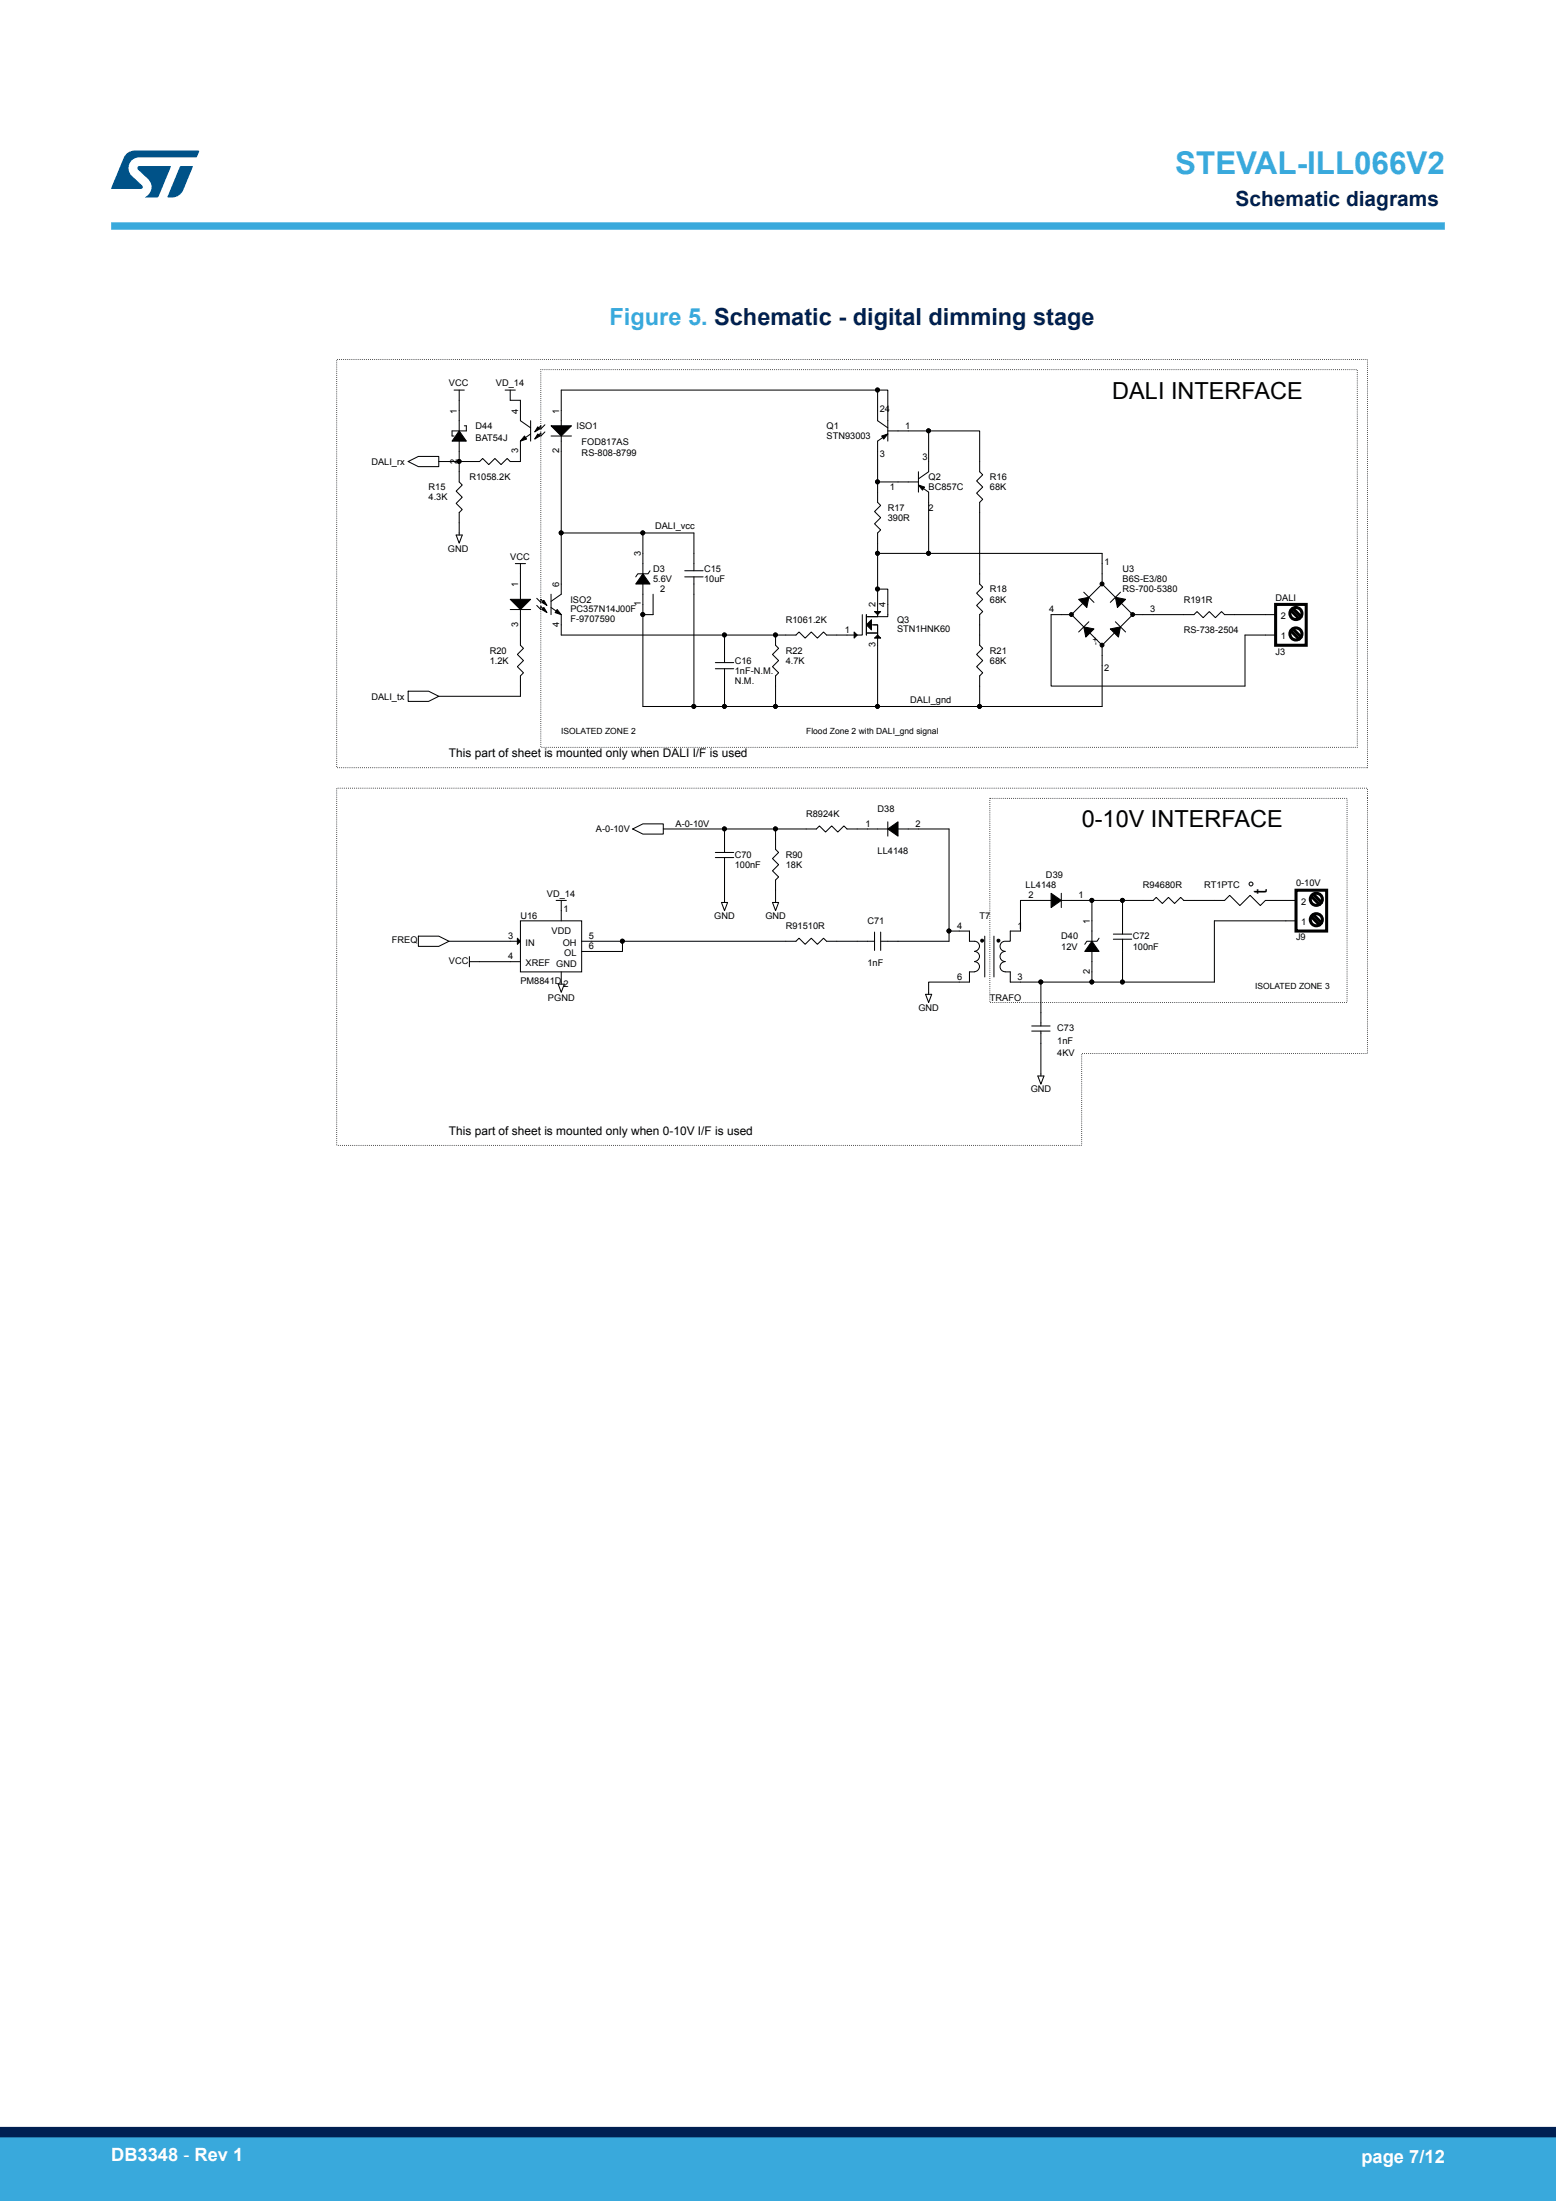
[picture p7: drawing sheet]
<svg xmlns="http://www.w3.org/2000/svg" width="210mm" height="297mm" viewBox="0 0 210 297" stroke-linecap="round" stroke-linejoin="round" font-family="sans-serif">
<path d="M45.4 48.5h139.2v55.1h-139.2zM73 49.9h110.2v50.9h-110.2zM45.4 106.4h139.2v35.8h-38.6v12.4h-100.6zM133.6 107.7h48.2v27.6h-48.2z" fill="none" stroke="#000" stroke-width=".14" stroke-dasharray="0 .3"/>
<g fill="none" stroke="#000" stroke-width=".14">
<path d="M61.3 52.6h1.4M62 58.1l.9 1.4h-1.9zM62 52.6v5.5M62.7 57.5h.2v.6h-1.9v.7h.3M68.2 52.6h1.3M68.9 52.6v1.4h1.3v2.8l1.4 .9M70.8 58.8l.3 .4-.9 .3zM71.6 56.8v2.7M71.6 58.6l-1.4 .9v2.8h-1.3l-.5-.4-.8 .8-.8-.8-.8 .8-.9-.8-.4 .4h-2.7v-2.8M72.6 58.6l.3 .2-.7 .4zM72.6 57.6l.3 .3-.7 .4zM73.5 58.3l-.5 .5v-.4l-.6 .6"/>
<path d="M73.5 57.3l-.5 .6v-.4l-.6 .5M74.4 58.8h2.7M74.4 57.5h2.7l-1.4 1.3zM75.7 57.5v-4.9h42.7v4.2l1.4 .9M75.7 58.8v13.1M118.4 52.6h1.4v6.9M119 58.8l.8-.2-.5 .6zM119.8 58.6l-1.4 .9v5.5M119.8 58.1h5.5M125.3 58.1v5.6l-1.3 .9M125.3 58.1h6.9v5.6l.4 .4-.8 .8 .8 .8-.8 .8 .8 .9-.4 .4v11l.4 .4-.8 .8 .8 .9-.8 .8 .8 .8-.4 .4v4.2l.4 .4-.8 .8 .8 .8-.8 .9 .8 .8-.4 .4v4.1M55.1 62.3l1.4-.7h2.7v1.4h-2.7z"/>
<path d="M59.2 62.3h2.8v2.7l.4 .4-.8 .9 .8 .8-.8 .8 .8 .9-.4 .4v3M61.6 72.2h.8l-.4 1.1zM69.5 76.1h1.4M70.2 76.1v4.8M75.7 71.9h11.1M75.7 71.9v8.3l-1.3 .9M86.8 71.9h6.9v5.1M86.8 77.4l.9 1.4h-1.9zM86.8 78.8v4.1M86.8 71.9v5.5M87.7 77l-.2 .4h-1.4l-.3 .4M92.4 77h2.5"/>
<path d="M92.4 77.8h2.5M93.7 77.8v17.5M118.4 79.5v3.4M118.4 65v2.8l.5 .4-.9 .8 .9 .9-.9 .8 .9 .8-.5 .4v2.8M118.4 74.7v4.8M118.4 74.7h6.9M118.4 79.5h1.4v3.4v.3h-1.4M118.4 65h5.6M124 65.4l.8 .3-.3 .4zM124 63.7v2.7M124 65.4l1.3 1v8.3M125.3 74.7h23.4v4.1"/>
<path d="M146.3 79.9l1.3 1.4M151.2 79.9l-1.4 1.4M55.1 93.3h2.7l1.4 .7-1.4 .6h-2.7zM68.9 82.2h2.7M68.9 80.9h2.7l-1.4 1.3zM70.2 82.2v4.9l.5 .4-.9 .8 .9 .8-.9 .9 .9 .8-.5 .4v2.8h-11M72.4 81.7l.6 .5v-.4l.5 .6M72.4 80.7l.6 .6v-.4l.5 .5M73.1 82.2l.3-.2 .4 .7zM73.1 81.3l.3-.3 .4 .7zM74.4 80.2v2.7M74.4 82l1.3 .9v2.8h22.1"/>
<path d="M75.2 82.2l.5 .7-.8-.2zM86.8 82.9v12.4h6.9M88.1 80.2v2.7h-1.3M88.1 80.2h.1M93.7 95.3h4.1M96.5 89.4h2.5M96.5 90.2h2.5M97.8 85.7v3.7M97.8 90.2v5.1M97.8 95.3h6.9M97.8 85.7h6.9M104.7 85.7v1.4l.4 .4-.8 .8 .8 .8-.8 .9 .8 .8-.4 .4v4.1"/>
<path d="M104.7 95.3h13.7M115.3 85.3l.4 .4-.4 .4zM116.4 82.9v2.8h-4.8l-.5-.4-.8 .8-.8-.8-.8 .8-.9-.8-.4 .4h-2.7M116.9 84.3l.7-.7v1.4zM116.9 82.9v2.8M116.9 85.4h1.5M117.1 85.4h1.2M117.6 84.3h.8v1.4M117.9 84.3h.5v1.4M118 82.5h.9l-.5 .4zM118 86.1l.4-.4 .5 .4zM118.4 85.7v9.6"/>
<path d="M118.4 82.9v.3h-1.3M118.4 82.9v.3h-1.5M118.4 95.3h13.8M144.7 82.9h-2.8v9.7h26.1v-6.9h4.2M145.6 80.9l1.4-.3-.3 1.4zM146.3 84.6l1.3 .3-1.1 1.1zM146.3 81.3l-1.7 1.6 1.7 1.7M147 83.9l-1.4 1.4M147 85.3l1.7 1.8 1.8-1.8M147 80.6l1.7-1.8 1.8 1.8M148.7 87.3v8h-16.5M149.8 84.9l1.4-.3-.3 1.4z"/>
<path d="M150.5 83.9l1.4 1.4M150.5 80.6l1.4 .3-1.1 1.1zM151.2 81.3l1.7 1.6-1.7 1.7M153 82.9h8.1l.5-.4 .8 .9 .8-.9 .8 .9 .9-.9 .4 .4h6.9M85.4 111.9l1.4-.7h2.7v1.4h-2.7zM89.5 111.9h8.3M96.5 115h2.5M96.5 115.7h2.5M97.8 115.7v6.1M97.8 111.9v3.1M97.8 111.9h6.9M104.7 111.9v2.7l.4 .4-.8 .9 .8 .8-.8 .8 .8 .8-.4 .4v3.1"/>
<path d="M104.7 111.9h5.5l.4-.5 .8 .9 .8-.9 .9 .9 .8-.9 .4 .5h5.5M119.8 111.9l1.4-1v1.9zM119.8 110.9v1.9M121.2 111.9h6.9v13.7M56.5 126.3h2.7l1.4 .7-1.4 .7h-2.7zM60.6 127h9.6M63.4 129.8h6.8M63.4 129.1v1.4M69.8 126.6l.4 .4-.4 .4zM70.2 124.3h8.3v6.8h-8.3zM75.1 121.5h1.3M75.3 132.8h.9l-.5 1.1z"/>
<path d="M75.7 121.5v2.8M75.7 131.1v1.7M78.5 127h5.5M84 127h23.4l.4-.4 .9 .8 .8-.8 .8 .8 .8-.8 .5 .4h6.4M84 127v1.4h-5.5M97.4 121.8h.8l-.4 1.1zM104.3 121.8h.8l-.4 1.1zM118 125.8v2.5M118.9 125.8v2.5M124.9 134.2h.8l-.4 1.1zM128.1 125.6v1.4h-9.2M128.1 125.6h2.7v1.4h.7a.68 .68 0 0 1 .7 .7 .68 .68 0 0 1-.7 .7 .69 .69 0 0 1 .7 .7 .69 .69 0 0 1-.7 .6"/>
<path d="M131.5 129.8a.68 .68 0 0 1 .7 .6 .68 .68 0 0 1-.7 .7M131.5 131.1h-.7v1.4h-5.5v1.7M132.4 126.8h.3v.3h-.3zM132.9 126.3v5.5M134.1 126.3v5.5M134.6 126.8h.3v.3h-.3zM135.7 131.1h.6v1.4h4.2v5.9M135.7 129.8a.68 .68 0 0 0-.7 .6 .68 .68 0 0 0 .7 .7M139.2 138.4h2.5M139.2 139.1h2.5M140.5 139.1v6.1M140.5 132.5h6.9"/>
<path d="M141.9 121.5h-4.2v4.1h-1.4v1.4h-.6a.68 .68 0 0 0-.7 .7 .68 .68 0 0 0 .7 .7 .69 .69 0 0 0-.7 .7 .69 .69 0 0 0 .7 .6M141.9 120.5l1.3 1-1.3 1zM143.2 121.5h4.2v5.5M143.2 120.5v2M147.4 121.5h4.1M147.4 132.5h4.1M147.4 127l.9 1.4h-1.9zM147.4 128.4v4.1M148.3 126.6l-.2 .4h-1.4l-.3 .4M150.3 126h2.4M150.3 126.7h2.4M151.5 126.7v5.8"/>
<path d="M151.5 121.5v4.5M151.5 121.5h4.1l.4-.4 .9 .8 .8-.8 .8 .8 .8-.8 .5 .4h5.5l.7-.7 1.3 1.4 1.4-1.4 1.4 1.4 .7-.7h4.1M174.9 124.3h-11v8.2h-12.4M140.1 145.2h.8l-.4 1.1z"/>
<circle cx="118.4" cy="52.6" r=".26"/>
<circle cx="125.3" cy="58.1" r=".26"/>
<circle cx="62" cy="62.3" r=".26"/>
<circle cx="75.7" cy="71.9" r=".26"/>
<circle cx="86.8" cy="71.9" r=".26"/>
<circle cx="118.4" cy="65" r=".26"/>
<circle cx="118.4" cy="79.5" r=".26"/>
<circle cx="118.4" cy="74.7" r=".26"/>
<circle cx="125.3" cy="74.7" r=".26"/>
<circle cx="148.7" cy="78.8" r=".26"/>
<circle cx="86.8" cy="82.9" r=".26"/>
<circle cx="93.6" cy="95.3" r=".26"/>
<circle cx="97.8" cy="95.3" r=".26"/>
<circle cx="97.8" cy="85.7" r=".26"/>
<circle cx="104.7" cy="95.3" r=".26"/>
<circle cx="104.7" cy="85.7" r=".26"/>
<circle cx="118.4" cy="95.3" r=".26"/>
<circle cx="132.2" cy="95.3" r=".26"/>
<circle cx="144.6" cy="82.9" r=".26"/>
<circle cx="148.7" cy="87.1" r=".26"/>
<circle cx="152.9" cy="82.9" r=".26"/>
<circle cx="97.8" cy="111.8" r=".26"/>
<circle cx="104.7" cy="111.8" r=".26"/>
<circle cx="168.8" cy="119.3" r=".26"/>
<circle cx="84" cy="127" r=".26"/>
<circle cx="128.1" cy="125.6" r=".26"/>
<circle cx="140.5" cy="132.5" r=".26"/>
<circle cx="147.4" cy="132.5" r=".26"/>
<circle cx="147.4" cy="121.5" r=".26"/>
<circle cx="151.5" cy="121.5" r=".26"/>
<circle cx="151.5" cy="132.5" r=".26"/>
</g>
<g fill="#000">
<path d="M70.8 58.8l.3 .4-.9 .3zM72.6 58.6l.3 .2-.7 .4zM72.6 57.6l.3 .3-.7 .4zM74.4 57.5h2.7l-1.4 1.3zM119 58.8l.8-.2-.5 .6zM124 65.4l.8 .3-.3 .4zM68.9 80.9h2.7l-1.4 1.3zM73.1 82.2l.3-.2 .4 .7zM73.1 81.3l.3-.3 .4 .7zM75.2 82.2l.5 .7-.8-.2zM115.3 85.3l.4 .4-.4 .4zM116.9 84.3l.7-.7v1.4z"/>
<path d="M118 82.5h.9l-.5 .4zM118 86.1l.4-.4 .5 .4zM69.8 126.6l.4 .4-.4 .4z"/>
<path d="M62 58.1l.9 1.4h-1.9z" fill-rule="evenodd"/>
<path d="M86.8 77.4l.9 1.4h-1.9z" fill-rule="evenodd"/>
<path d="M146.3 84.6l1.3 .3-1.1 1.1z" fill-rule="evenodd"/>
<path d="M145.6 80.9l1.4-.3-.3 1.4z" fill-rule="evenodd"/>
<path d="M150.5 80.6l1.4 .3-1.1 1.1z" fill-rule="evenodd"/>
<path d="M149.8 84.9l1.4-.3-.3 1.4z" fill-rule="evenodd"/>
<path d="M119.8 111.9l1.4-1v1.9z" fill-rule="evenodd"/>
<path d="M132.4 126.8h.3v.3h-.3z" fill-rule="evenodd"/>
<path d="M134.6 126.8h.3v.3h-.3z" fill-rule="evenodd"/>
<path d="M141.9 120.5l1.3 1-1.3 1z" fill-rule="evenodd"/>
<path d="M147.4 127l.9 1.4h-1.9z" fill-rule="evenodd"/>
<circle cx="118.4" cy="52.6" r=".26"/>
<circle cx="125.3" cy="58.1" r=".26"/>
<circle cx="62" cy="62.3" r=".26"/>
<circle cx="75.7" cy="71.9" r=".26"/>
<circle cx="86.8" cy="71.9" r=".26"/>
<circle cx="118.4" cy="65" r=".26"/>
<circle cx="118.4" cy="79.5" r=".26"/>
<circle cx="118.4" cy="74.7" r=".26"/>
<circle cx="125.3" cy="74.7" r=".26"/>
<circle cx="148.7" cy="78.8" r=".26"/>
<circle cx="86.8" cy="82.9" r=".26"/>
<circle cx="93.6" cy="95.3" r=".26"/>
<circle cx="97.8" cy="95.3" r=".26"/>
<circle cx="97.8" cy="85.7" r=".26"/>
<circle cx="104.7" cy="95.3" r=".26"/>
<circle cx="104.7" cy="85.7" r=".26"/>
<circle cx="118.4" cy="95.3" r=".26"/>
<circle cx="132.2" cy="95.3" r=".26"/>
<circle cx="144.6" cy="82.9" r=".26"/>
<circle cx="148.7" cy="87.1" r=".26"/>
<circle cx="152.9" cy="82.9" r=".26"/>
<circle cx="97.8" cy="111.8" r=".26"/>
<circle cx="104.7" cy="111.8" r=".26"/>
<circle cx="84" cy="127" r=".26"/>
<circle cx="128.1" cy="125.6" r=".26"/>
<circle cx="140.5" cy="132.5" r=".26"/>
<circle cx="147.4" cy="132.5" r=".26"/>
<circle cx="147.4" cy="121.5" r=".26"/>
<circle cx="151.5" cy="121.5" r=".26"/>
<circle cx="151.5" cy="132.5" r=".26"/>
</g>
<g fill="none" stroke="#000" stroke-width=".41">
<path d="M172.2 81.6h4.1v5.5h-4.1zM174.2 85.1l1.1 1.1M174.2 82.4l1.1 1.1M174.5 84.9l1.1 1.1M174.5 82.1l1.1 1.1M174.9 120.1h4.1v5.5h-4.1zM177 123.7l1.1 1.1M177 121l1.1 1.1M177.3 123.4l1.1 1.1M177.3 120.7l1.1 1.1"/>
<circle cx="174.9" cy="82.8" r=".82"/>
<circle cx="174.9" cy="85.5" r=".82"/>
<circle cx="177.7" cy="124.1" r=".82"/>
<circle cx="177.7" cy="121.4" r=".82"/>
</g>
<path d="M15 30.5h180" fill="none" stroke="#39a9dc" stroke-width="1"/>
<g fill="#005288">
<path d="M17.1 20.7l.7-.3 .4-.1h8.6l.1 .1-.4 .8h-7.6a1.45 1.45 0 0 0-1.4 .9 1.45 1.45 0 0 0 .2 1.6l1.5 1.3 .1 .2-.1 .2-.2 .1h-4l1.7-4.2z"/>
<path d="M24.3 22.4h1.6l.1 .1-1.3 3.2a1.6 1.6 0 0 1-1.5 .9h-.5l-.1-.1z"/>
<path d="M18.6 22.5l.2-.1h4.2l.1 .1-1.8 4.1h-1.7a1.54 1.54 0 0 0 .4-2.4l-1.4-1.3-.1-.2z"/>
</g>
<g fill="#39a9dc">
<path d="M0 288.4h210v8.6h-210z" fill-rule="evenodd"/>
<path d="M-.1 288.4h210.2v4.4h-210.2z" fill-rule="evenodd"/>
</g>
<path d="M0 287.7h210" fill="none" stroke="#002052" stroke-width="1.4"/>
<text font-size="4.2" fill="#39a9dc" x="158.6" y="23.5">STEVAL-ILL066V2</text>
<text font-size="3.2" fill="#39a9dc" x="82.3" y="43.8">Figure 5. Schematic - digital dimming stage</text>
<g font-size="3.2">
<text x="150.1" y="53.8">DALI INTERFACE</text>
<text x="146" y="111.6">0-10V INTERFACE</text>
</g>
<text font-size="2.8" fill="#002052" x="166.8" y="27.9">Schematic diagrams</text>
<text font-size="2.5" x="171" y="120.7" transform="rotate(-90 171 120.7)">t</text>
<g font-size="2.5" fill="#fff">
<text x="15" y="291.6">DB3348 - Rev 1</text>
<text x="183.7" y="291.9">page 7/12</text>
</g>
<g font-size="1.6">
<text x="60.6" y="102.1">This part of sheet is mounted only when DALI I/F is used</text>
<text x="60.6" y="153.1">This part of sheet is mounted only when 0-10V I/F is used</text>
</g>
<g font-size="1.2">
<text x="60.6" y="52.1">VCC</text>
<text x="66.9" y="52.1">VD_14</text>
<text x="61.7" y="55.8" transform="rotate(-90 61.7 55.8)">1</text>
<text x="64.2" y="59.5">BAT54J</text>
<text x="64.2" y="57.9">D44</text>
<text x="69.9" y="55.8" transform="rotate(-90 69.9 55.8)">4</text>
<text x="75.4" y="55.8" transform="rotate(-90 75.4 55.8)">1</text>
<text x="77.8" y="57.9">ISO1</text>
<text x="111.6" y="59.3">STN93003</text>
<text x="111.6" y="57.9">Q1</text>
<text x="118.7" y="55.5">24</text>
<text x="122.2" y="57.8">1</text>
<text x="50.1" y="62.7">DALI_rx</text>
<text x="61.7" y="62.6" transform="rotate(-90 61.7 62.6)">2</text>
<text x="63.4" y="64.8">R1058.2K</text>
<text x="69.9" y="61.2" transform="rotate(-90 69.9 61.2)">3</text>
<text x="75.4" y="61.2" transform="rotate(-90 75.4 61.2)">2</text>
<text x="78.5" y="61.5">RS-808-8799</text>
<text x="78.5" y="60.1">FOD817AS</text>
<text x="118.7" y="61.6">3</text>
<text x="124.5" y="62">3</text>
<text x="125.3" y="64.8">Q2</text>
<text x="133.6" y="64.8">R16</text>
<text x="57.8" y="66.2">R15</text>
<text x="57.8" y="67.5">4.3K</text>
<text x="88.4" y="71.4">DALI_vcc</text>
<text x="119.8" y="70.3">390R</text>
<text x="119.8" y="68.9">R17</text>
<text x="120.1" y="66.2">1</text>
<text x="125.3" y="66.2">BC857C</text>
<text x="125.3" y="68.9">2</text>
<text x="133.6" y="66.2">68K</text>
<text x="60.5" y="74.4">GND</text>
<text x="68.9" y="75.5">VCC</text>
<text x="86.5" y="75.1" transform="rotate(-90 86.5 75.1)">3</text>
<text x="88.1" y="77.2">D3</text>
<text x="95" y="77.2">C15</text>
<text x="149" y="76.2">1</text>
<text x="151.5" y="77.2">U3</text>
<text x="69.9" y="79.2" transform="rotate(-90 69.9 79.2)">1</text>
<text x="75.4" y="79.2" transform="rotate(-90 75.4 79.2)">6</text>
<text x="77" y="81.3">ISO2</text>
<text x="77" y="83.9">F-9707590</text>
<text x="77" y="82.5">PC357N14J00F</text>
<text x="86.5" y="81.8" transform="rotate(-90 86.5 81.8)">1</text>
<text x="88.1" y="78.6">5.6V</text>
<text x="89.1" y="79.9">2</text>
<text x="95" y="78.6">10uF</text>
<text x="118.1" y="82" transform="rotate(-90 118.1 82)">2</text>
<text x="119.5" y="82" transform="rotate(-90 119.5 82)">4</text>
<text x="133.6" y="81.3">68K</text>
<text x="133.6" y="79.9">R18</text>
<text x="141.6" y="82.6">4</text>
<text x="151.5" y="78.6">B6S-E3/80</text>
<text x="151.5" y="79.9">RS-700-5380</text>
<text x="155.2" y="82.6">3</text>
<text x="159.8" y="81.3">R191R</text>
<text x="172.2" y="81">DALI</text>
<text x="172.8" y="83.5">2</text>
<text x="66.1" y="89.6">1.2K</text>
<text x="66.1" y="88.2">R20</text>
<text x="69.9" y="84.6" transform="rotate(-90 69.9 84.6)">3</text>
<text x="75.4" y="84.6" transform="rotate(-90 75.4 84.6)">4</text>
<text x="99.2" y="89.6">C16</text>
<text x="106" y="88.2">R22</text>
<text x="106" y="89.6">4.7K</text>
<text x="106" y="84.1">R1061.2K</text>
<text x="114" y="85.4">1</text>
<text x="118.1" y="87.3" transform="rotate(-90 118.1 87.3)">3</text>
<text x="121.1" y="84.1">Q3</text>
<text x="121.1" y="85.3">STN1HNK60</text>
<text x="133.6" y="89.6">68K</text>
<text x="133.6" y="88.2">R21</text>
<text x="159.8" y="85.4">RS-738-2504</text>
<text x="172.2" y="88.3">J3</text>
<text x="172.8" y="86.3">1</text>
<text x="50.1" y="94.4">DALI_tx</text>
<text x="99.2" y="90.9">1nF-N.M.</text>
<text x="99.2" y="92.3">N.M.</text>
<text x="122.9" y="94.8">DALI_gnd</text>
<text x="149" y="90.5">2</text>
<text x="80.4" y="112.3">A-0-10V</text>
<text x="91.2" y="111.6">A-0-10V</text>
<text x="108.8" y="110.2">R8924K</text>
<text x="116.8" y="111.6">1</text>
<text x="118.4" y="109.5">D38</text>
<text x="123.5" y="111.6">2</text>
<text x="99.2" y="115.7">C70</text>
<text x="99.2" y="117.1">100nF</text>
<text x="106" y="117.1">18K</text>
<text x="106" y="115.7">R90</text>
<text x="118.4" y="115.2">LL4148</text>
<text x="138.4" y="119.9">LL4148</text>
<text x="141.2" y="118.5">D39</text>
<text x="154.3" y="119.9">R94680R</text>
<text x="162.5" y="119.9">RT1PTC</text>
<text x="174.9" y="119.6">0-10V</text>
<text x="70.2" y="124">U16</text>
<text x="73.8" y="121">VD_14</text>
<text x="76" y="123">1</text>
<text x="96.4" y="124">GND</text>
<text x="103.3" y="124">GND</text>
<text x="106" y="125.4">R91510R</text>
<text x="117.1" y="124.7">C71</text>
<text x="129.2" y="125.3">4</text>
<text x="132.2" y="124">T7</text>
<text x="137.3" y="125.3">1</text>
<text x="138.8" y="121.2">2</text>
<text x="145.6" y="121.2">1</text>
<text x="147.1" y="124.7" transform="rotate(-90 147.1 124.7)">1</text>
<text x="175.6" y="122.1">2</text>
<text x="175.6" y="124.8">1</text>
<text x="52.9" y="127.3">FREQ</text>
<text x="60.6" y="130.1">VCC</text>
<text x="68.6" y="126.7">3</text>
<text x="68.6" y="129.5">4</text>
<text x="70.9" y="127.6">IN</text>
<text x="70.9" y="130.3">XREF GND</text>
<text x="74.4" y="126.1">VDD</text>
<text x="76" y="127.6">OH</text>
<text x="76.2" y="129">OL</text>
<text x="79.5" y="126.7">5</text>
<text x="79.5" y="128.1">6</text>
<text x="117.1" y="130.3">1nF</text>
<text x="143.2" y="128.1">12V</text>
<text x="143.2" y="126.8">D40</text>
<text x="147.1" y="131.4" transform="rotate(-90 147.1 131.4)">2</text>
<text x="152.9" y="126.8">C72</text>
<text x="152.9" y="128.1">100nF</text>
<text x="174.9" y="126.9">J9</text>
<text x="70.2" y="132.8">PM8841D</text>
<text x="74" y="135">PGND</text>
<text x="76" y="133.2">2</text>
<text x="124" y="136.4">GND</text>
<text x="129.2" y="132.2">6</text>
<text x="133.6" y="135">TRAFO</text>
<text x="137.3" y="132.2">3</text>
<text x="142.7" y="139.2">C73</text>
<text x="142.7" y="140.8">1nF</text>
<text x="142.7" y="142.5">4KV</text>
<text x="139.1" y="147.4">GND</text>
</g>
<g font-size="1.1">
<text x="148.2" y="87.1" transform="rotate(-90 148.2 87.1)">-+</text>
<text x="75.7" y="99">ISOLATED ZONE 2</text>
<text x="108.8" y="99">Flood Zone 2 with DALI_gnd signal</text>
<text x="169.4" y="133.4">ISOLATED ZONE 3</text>
</g>
</svg>
